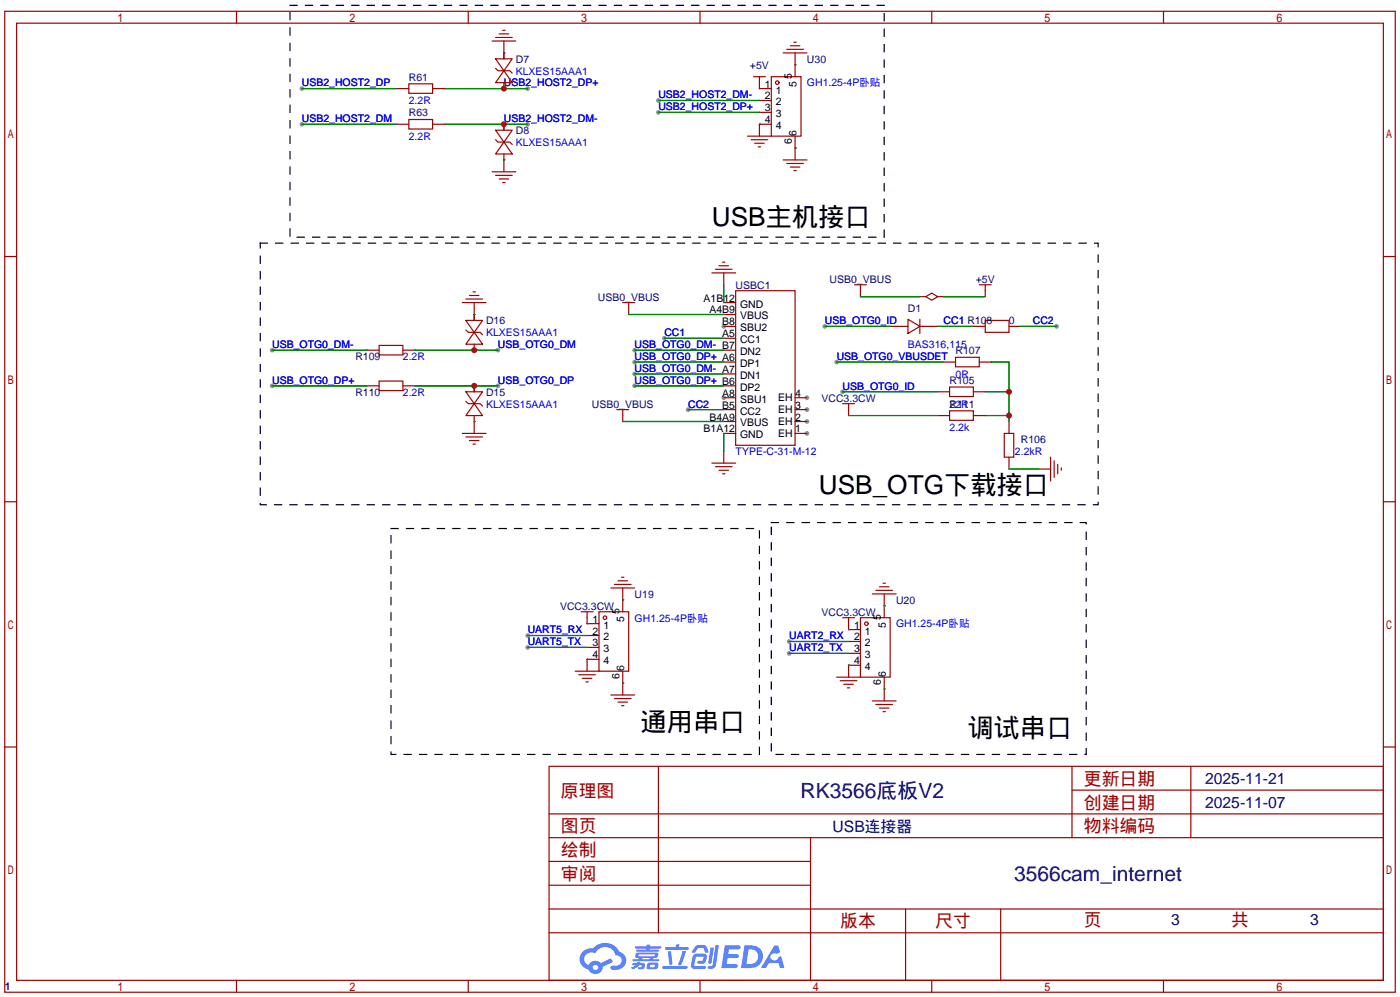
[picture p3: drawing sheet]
<svg xmlns="http://www.w3.org/2000/svg" width="299mm" height="213mm" viewBox="0 0 299 213" stroke-linecap="round" stroke-linejoin="round" font-family="sans-serif">
<g fill="#999">
<circle cx="154.7" cy="69.7" r=".51"/>
<circle cx="154.7" cy="85" r=".51"/>
<circle cx="172.5" cy="85" r=".51"/>
<circle cx="172.5" cy="87.5" r=".51"/>
<circle cx="172.5" cy="90" r=".51"/>
<circle cx="172.5" cy="92.6" r=".51"/>
<circle cx="64.5" cy="18.9" r=".51"/>
<circle cx="64.5" cy="26.5" r=".51"/>
<circle cx="112.8" cy="18.9" r=".51"/>
<circle cx="112.8" cy="26.5" r=".51"/>
<circle cx="168.7" cy="137" r=".51"/>
<circle cx="168.7" cy="139.6" r=".51"/>
<circle cx="112.8" cy="135.8" r=".51"/>
<circle cx="112.8" cy="138.3" r=".51"/>
<circle cx="140.7" cy="21.5" r=".51"/>
<circle cx="140.7" cy="24" r=".51"/>
<circle cx="135.6" cy="77.3" r=".51"/>
<circle cx="135.6" cy="82.4" r=".51"/>
<circle cx="135.6" cy="79.9" r=".51"/>
<circle cx="135.6" cy="74.8" r=".51"/>
<circle cx="147.1" cy="87.5" r=".51"/>
<circle cx="142" cy="72.3" r=".51"/>
<circle cx="180.1" cy="83.7" r=".51"/>
<circle cx="178.8" cy="77.3" r=".51"/>
<circle cx="225.8" cy="69.7" r=".51"/>
<circle cx="176.3" cy="69.7" r=".51"/>
<circle cx="58.2" cy="74.8" r=".51"/>
<circle cx="58.2" cy="82.4" r=".51"/>
<circle cx="106.4" cy="74.8" r=".51"/>
<circle cx="106.4" cy="82.4" r=".51"/>
</g>
<g fill="none" stroke="#a10000" stroke-width=".25">
<path d="M1 2.4h297.2v209.6h-297.2zM3.6 5h292.1v204.4h-292.1zM50.5 2.4v2.6M100.1 2.4v2.6M149.6 2.4v2.6M199.1 2.4v2.6M248.7 2.4v2.6M1 54.8h2.6M295.7 54.8h2.5M1 107.2h2.6M295.7 107.2h2.5M1 159.6h2.6"/>
<path d="M295.7 159.6h2.5M117.3 163.7h178.4v45.7h-178.4zM117.3 178.9h178.4M117.3 173.9h178.4M140.7 163.7v35.6M173.2 178.9v30.5M229.1 163.7v15.2M229.1 168.8h66.6M254.5 163.7v15.2M117.3 184h55.9M117.3 199.3h178.4M117.3 194.2h178.4"/>
<path d="M117.3 189.1h55.9M193.5 194.2v15.2M213.9 194.2v15.2M50.5 209.4v2.6M100.1 209.4v2.6M149.6 209.4v2.6M199.1 209.4v2.6M248.7 209.4v2.6"/>
</g>
<g fill="#5487ff">
<path d="M154.9 201.9h2.7a.48 .48 0 0 1 .7 .5 .48 .48 0 0 1-.7 .4h-1.8l-.2 1h1.9a.43 .43 0 0 1 .4 .5 .43 .43 0 0 1-.4 .4h-2l-.2 1.3h1.7a.45 .45 0 0 1 .6 .1 .45 .45 0 0 1-.2 .6l-3.2 .1z"/>
<path d="M165.5 202h.8l.4 1.4-.7 .4a.84 .84 0 0 0-1.2 .2 .84 .84 0 0 0 .3 1.2 .84 .84 0 0 0 1.2-.4v-.3l.6-.3 .7 2.6h-.9l-.3-1.1h-2.1l-.6 1.1h-1.1z"/>
<path d="M151.9 202.4h.7l-.5 3.2a.36 .36 0 0 1-.4 .3 .36 .36 0 0 1-.3-.3z"/>
<path d="M152.9 201.9h.7l-.6 4.3a1.13 1.13 0 0 1-1.8 .6l.2-.4 .8-.1 .1-.2z"/>
<path d="M148.6 202.2l.6-.3h1a.77 .77 0 0 1 .9 .5l.3 .9-.2 .2h-.5l-.3-.9-.2-.1h-1l-.7 1h-.6v-.2z"/>
<path d="M148.2 204.1l.5-.4h1.7a.81 .81 0 0 1 .7 .5 .81 .81 0 0 1-.2 .9 .81 .81 0 0 1-.9 .8h-.7a.32 .32 0 0 1-.3-.4 .32 .32 0 0 1 .4-.3h.8l.2-.9-1.7 .1-.3 1.9h2.2a.32 .32 0 0 1 .3 .4 .32 .32 0 0 1-.4 .3h-2.3l-.4-.3-.1-.6z"/>
<path d="M141.6 206.3h5a.33 .33 0 0 1 .4 .4 .33 .33 0 0 1-.4 .3h-4.9l-.1-.2z"/>
<path d="M145.9 203.2h.7l-.6 2a.98 .98 0 0 1-.7 1l-.3-.3z"/>
<path d="M142.7 203.2h.7l.3 2.6a.34 .34 0 0 1-.3 .3 .34 .34 0 0 1-.4-.2z"/>
<path d="M142.2 202.3h2.2l.2-.6h.6l-.1 .6h1.8a.32 .32 0 0 1 .3 .3 .32 .32 0 0 1-.4 .3h-4.5l-.1-.1z"/>
<path d="M135.2 205.7h.9l.1-.2h.7l-.1 .2 .9 .1a.82 .82 0 0 1-.6 1.3h-.7v-.5h.6l.1-.4a.68 .68 0 0 0-.9 .4l-1.1 .5-.2-.5 1-.4h-.8z"/>
<path d="M135.8 202.1h2.4l.1-.3h.7l-.1 .3h2.2l.3 .3-.3 .2h-2.2l-.1 .3h1.8l.2 .2-.2 .2h-4.5l-.1-.4h2.1v-.3h-2.2l-.2-.1z"/>
<path d="M159.1 201.9l-.7 4.9h1.7a2.5 2.5 0 0 0 3-2.5 2.5 2.5 0 0 0-3.1-2.4zM160 202.8a1.61 1.61 0 0 1 2 1.4 1.61 1.61 0 0 1-1.8 1.7l-.7 .1z"/>
<path d="M135.9 203.7a.55 .55 0 0 0-.1 .7 .55 .55 0 0 0 .7 .2v.3h-1.3v.4h5.5l.2-.2-.2-.2h-1.2l.2-.3a.7 .7 0 0 0 .9-.2 .7 .7 0 0 0-.1-.9h-4.1zM136.5 203.9h3.3l.2 .1-.2 .3h-3.2zM137.2 204.6h1.7l-.1 .3h-1.5z"/>
<path d="M138.4 205.8a1.05 1.05 0 0 0-.1 1.2 2.91 2.91 0 0 0 2.2-.1 .98 .98 0 0 0 0-1.2l-1.6-.1zM139 206.1h.8l.1 .3-.2 .2h-.8z"/>
<path d="M124.6 203.2a2.23 2.23 0 0 0-.6 2.3 2.23 2.23 0 0 0 1.8 1.6 1.58 1.58 0 0 0 1.7 1 1.58 1.58 0 0 0 1.3-1.6l2.2-1-.5-.8-2.1 1a1.65 1.65 0 0 0-2.6 .5 1.45 1.45 0 0 1-.8-2 1.45 1.45 0 0 1 2-.6l.2 .1a2.3 2.3 0 0 1 2.4-1.4 2.3 2.3 0 0 1 2 1.8 1.12 1.12 0 0 1 1.3 1 1.12 1.12 0 0 1-1.2 1.2h-.7a.45 .45 0 0 0-.5 .4 .45 .45 0 0 0 .4 .5 2.21 2.21 0 0 0 2.3-.6 2.21 2.21 0 0 0 .5-2.3 2.13 2.13 0 0 0-1.4-1 3.3 3.3 0 0 0-5.5-.7l-1.2 .1zM126.7 206.7a.57 .57 0 0 1 1.1 0 .57 .57 0 0 1-1.1 0z"/>
</g>
<g fill="none" stroke="#008700" stroke-width=".25">
<path d="M64.5 18.9h20.3M95 18.9h17.8M107.7 11.3h.1M162.3 18.9h.1M169.9 13.8h.1M64.5 26.5h20.3M95 26.5h17.8M107.7 34.2h.1M140.7 21.5h21.6M140.7 24h21.6M162.3 26.5h.1M169.9 31.6h.1"/>
<path d="M58.2 74.8h20.3M88.6 74.8h17.8M101.3 67.2h.1M134.4 67.2h20.3M135.6 77.3h19.1M135.6 79.9h19.1M135.6 74.8h19.1M142 72.3h12.7M154.7 60.8v3.8M176.3 69.7h13.9M178.8 77.3h22.9M183.9 63.4h12.7"/>
<path d="M200.4 69.7h7.6M201.7 63.4h8.9M211.8 77.3h3.8v12.7M218.2 69.7h7.6M58.2 82.4h20.3M88.6 82.4h17.8M101.3 90h.1M133.1 90h21.6M135.6 82.4h19.1M147.1 87.5h7.6M154.7 92.6v3.8M180.1 83.7h20.3"/>
<path d="M181.4 88.8h19M210.6 83.7h5M210.6 88.8h5M215.6 100.2h6.4M112.8 135.8h12.7M112.8 138.3h12.7M125.5 133.2h.1M133.1 128.1h.1M168.7 137h12.7M168.7 139.6h12.7M181.4 134.5h.1M189 129.4h.1"/>
<path d="M125.5 140.8h.1M133.1 145.9h.1M181.4 142.1h.1M189 147.2h.1"/>
</g>
<g fill="none" stroke="#a10000" stroke-width=".25">
<path d="M84.8 18.9h2.6M87.4 17.9h5.1v2h-5.1zM92.5 18.9h2.5M105.2 8.8h5M105.9 12.6h3.6l-1.8 2.5zM105.9 14.6l.5 .5h2.6l.5 .5M105.9 8h3.6M106.7 7.2h2M107.4 6.5h.5M107.7 15.1l1.8 2.6h-3.6zM107.7 8.8v3.8M107.7 17.7v1.2"/>
<path d="M161 16.4h2.6M162.3 16.4v2.5h2.5M164.8 16.4h6.4v12.7h-6.4zM167.4 11.3h5.1M168.1 10.5h3.6M168.9 9.8h2M169.7 9h.5M169.9 11.3v5.1M84.8 26.5h2.6M87.4 25.5h5.1v2.1h-5.1zM92.5 26.5h2.5M105.2 36.7h5"/>
<path d="M105.9 27.8h3.6l-1.8 2.6zM105.9 29.8l.5 .6h2.6l.5 .5M105.9 37.5h3.6M106.7 38.2h2M107.4 39h.5M107.7 30.4l1.8 2.5h-3.6zM107.7 26.5v1.3M107.7 32.9v3.8M159.8 29.1h5M160.5 29.8h3.6M161.3 30.6h2M162.1 31.4h.5"/>
<path d="M162.3 21.5h2.5M162.3 24h2.5M164.8 26.5h-2.5v2.6M167.4 34.2h5.1M168.1 34.9h3.6M168.9 35.7h2M169.7 36.4h.5M169.9 29.1v5.1M152.1 58.3h5.1M152.9 57.5h3.6M153.7 56.8h2M154.4 56h.5"/>
<path d="M154.7 58.3v2.5M78.5 74.8h2.5M81 73.8h5.1v2h-5.1zM86.1 74.8h2.5M98.8 64.6h5.1M99.6 68.5h3.5l-1.8 2.5zM99.6 70.5l.5 .5h2.5l.5 .5M99.6 63.9h3.5M100.3 63.1h2.1M101.1 62.4h.5M101.3 71l1.8 2.5h-3.5zM101.3 64.6v3.9"/>
<path d="M101.3 73.5v1.3M133.1 64.6h2.5M134.4 64.6v2.6M154.7 64.6h2.5M154.7 67.2h2.5M154.7 69.7h2.5M154.7 72.3h2.5M154.7 74.8h2.5M154.7 77.3h2.5M154.7 79.9h2.5M157.2 62.1h12.7v33h-12.7zM182.6 60.8h2.6"/>
<path d="M183.9 60.8v2.6M190.2 69.7h3.9M194.1 68.2l2.5 1.5-2.5 1.5zM196.6 69.7h3.8M196.6 63.4h1.3M196.6 68.2v3M197.9 63.4l1.2-.8 1.3 .8-1.3 .7zM200.4 63.4h1.3M201.7 77.3h2.5M204.2 76.3h5.1v2.1h-5.1zM208 69.7h2.6M209.3 77.3h2.5"/>
<path d="M209.3 60.8h2.5M210.6 68.5h5v2.5h-5zM210.6 60.8v2.6M215.6 69.7h2.6M78.5 82.4h2.5M81 81.4h5.1v2h-5.1zM86.1 82.4h2.5M98.8 92.6h5.1M99.6 83.7h3.5l-1.8 2.5zM99.6 85.7l.5 .5h2.5l.5 .5M99.6 93.3h3.5M100.3 94.1h2.1"/>
<path d="M101.1 94.9h.5M101.3 86.2l1.8 2.6h-3.5zM101.3 82.4v1.3M101.3 88.8v3.8M131.8 87.5h2.6M133.1 87.5v2.5M152.1 98.9h5.1M152.9 99.7h3.6M154.7 82.4h2.5M154.7 85h2.5M154.7 87.5h2.5M154.7 90h2.5"/>
<path d="M154.7 92.6h2.5M154.7 96.4v2.5M169.9 85h2.6M169.9 87.5h2.6M169.9 90h2.6M169.9 92.6h2.6M180.1 86.2h2.5M181.4 86.2v2.6M200.4 83.7h2.5M200.4 88.8h2.5M202.9 82.7h5.1v2h-5.1zM202.9 87.8h5.1v2h-5.1z"/>
<path d="M208 83.7h2.6M208 88.8h2.6M214.6 92.6h2.1v5.1h-2.1zM215.6 90v2.6M215.6 97.7v2.5M224.5 97.7v5M225.3 98.4v3.6M226.1 99.2v2M226.8 99.9v.6M153.7 100.5h2M154.4 101.2h.5M222 100.2h2.5"/>
<path d="M124.2 130.7h2.5M125.5 130.7v2.5h2.5M125.5 135.8h2.5M125.5 138.3h2.5M128 130.7h6.4v12.7h-6.4zM130.6 125.6h5M131.3 124.8h3.6M132.1 124.1h2M132.8 123.3h.5M133.1 125.6v5.1M180.1 132h2.5M181.4 132v2.5h2.5"/>
<path d="M181.4 137h2.5M181.4 139.6h2.5M183.9 132h6.3v12.7h-6.3zM186.4 126.9h5.1M187.2 126.1h3.6M188 125.3h2M188.7 124.6h.5M189 126.9v5.1M122.9 143.4h5.1M123.7 144.1h3.6M124.5 144.9h2M125.2 145.7h.5"/>
<path d="M128 140.8h-2.5v2.6M130.6 148.5h5M131.3 149.2h3.6M132.1 150h2M132.8 150.7h.5M133.1 143.4v5.1M178.8 144.7h5.1M179.6 145.4h3.5M180.3 146.2h2.1M181.1 146.9h.5M183.9 142.1h-2.5v2.6M186.4 149.7h5.1"/>
<path d="M187.2 150.5h3.6M188 151.3h2M188.7 152h.5M189 144.7v5"/>
<circle cx="166.1" cy="17.7" r=".38"/>
<circle cx="129.3" cy="132" r=".38"/>
<circle cx="185.2" cy="133.2" r=".38"/>
</g>
<path d="M62 1.1h127v49.6h-127zM55.6 51.9h179.1v55.9h-179.1zM83.6 112.9h78.7v48.3h-78.7zM164.8 111.6h67.4v49.6h-67.4z" fill="none" stroke="#000" stroke-width=".25" stroke-dasharray="1.5 1.8"/>
<g fill="#c00">
<circle cx="107.7" cy="18.9" r=".63"/>
<circle cx="107.7" cy="26.5" r=".63"/>
<circle cx="215.6" cy="83.7" r=".63"/>
<circle cx="215.6" cy="88.8" r=".63"/>
<circle cx="101.3" cy="74.8" r=".63"/>
<circle cx="101.3" cy="82.4" r=".63"/>
</g>
<g font-size="5.6">
<text x="152.1" y="48.3">USB主机接口</text>
<text x="175" y="105.4">USB_OTG下载接口</text>
<text x="136.9" y="156.2">通用串口</text>
<text x="206.8" y="157.5">调试串口</text>
</g>
<g font-size="4.5" fill="#000080">
<text x="171.1" y="170.4">RK3566底板V2</text>
<text x="216.8" y="188.2">3566cam_internet</text>
</g>
<g font-size="3.8" fill="#a00000">
<text x="231.6" y="167.6">更新日期</text>
<text x="119.9" y="170.2">原理图</text>
<text x="231.6" y="172.7">创建日期</text>
<text x="119.9" y="177.8">图页</text>
<text x="231.6" y="177.8">物料编码</text>
<text x="119.9" y="182.9">绘制</text>
<text x="119.9" y="188">审阅</text>
<text x="231.6" y="197.9">页</text>
<text x="263.1" y="197.9">共</text>
<text x="179.6" y="198.1">版本</text>
<text x="199.9" y="198.1">尺寸</text>
</g>
<g font-size="3.4" fill="#000080">
<text x="257.6" y="167.5">2025-11-21</text>
<text x="257.6" y="172.6">2025-11-07</text>
<text x="177.9" y="177.6">USB连接器</text>
<text x="250.3" y="197.7">3</text>
<text x="280" y="197.7">3</text>
</g>
<g font-size="2.2" fill="#000080">
<text x="87.4" y="17.2">R61</text>
<text x="110.2" y="13.4">D7</text>
<text x="160.3" y="14.7">+5V</text>
<text x="172.5" y="13.4">U30</text>
<text x="87.4" y="24.8">R63</text>
<text x="110.2" y="28.6">D8</text>
<text x="127.8" y="64.2">USB0_VBUS</text>
<text x="157.2" y="61.7">USBC1</text>
<text x="177.3" y="60.4">USB0_VBUS</text>
<text x="208.5" y="60.4">+5V</text>
<text x="103.9" y="69.3">D16</text>
<text x="194.1" y="66.7">D1</text>
<text x="75.9" y="76.9">R109</text>
<text x="204.2" y="75.6">R107</text>
<text x="202.9" y="82">R105</text>
<text x="75.9" y="84.5">R110</text>
<text x="103.9" y="84.5">D15</text>
<text x="126.5" y="87.1">USB0_VBUS</text>
<text x="175.6" y="85.8">VCC3.3CW</text>
<text x="202.9" y="87.1">R111</text>
<text x="218.2" y="94.7">R106</text>
<text x="119.7" y="130.2">VCC3.3CW</text>
<text x="135.6" y="127.7">U19</text>
<text x="175.6" y="131.5">VCC3.3CW</text>
<text x="191.5" y="129">U20</text>
<text x="1" y="211.5">1</text>
</g>
<g font-size="2.2" fill="#00f">
<text x="110.2" y="15.9">KLXES15AAA1</text>
<text x="64.5" y="18.5">USB2_HOST2_DP</text>
<text x="87.4" y="22.3">2.2R</text>
<text x="107.7" y="18.5">USB2_HOST2_DP+</text>
<text x="140.7" y="21">USB2_HOST2_DM-</text>
<text x="140.7" y="23.6">USB2_HOST2_DP+</text>
<text x="172.5" y="18.5">GH1.25-4P卧贴</text>
<text x="64.5" y="26.1">USB2_HOST2_DM</text>
<text x="87.4" y="29.9">2.2R</text>
<text x="107.7" y="26.1">USB2_HOST2_DM-</text>
<text x="110.2" y="31.2">KLXES15AAA1</text>
<text x="103.9" y="71.8">KLXES15AAA1</text>
<text x="142" y="71.8">CC1</text>
<text x="176.3" y="69.3">USB_OTG0_ID</text>
<text x="201.7" y="69.3">CC1 R108</text>
<text x="215.6" y="69.3">0</text>
<text x="220.7" y="69.3">CC2</text>
<text x="58.2" y="74.4">USB_OTG0_DM-</text>
<text x="86.1" y="76.9">2.2R</text>
<text x="106.4" y="74.4">USB_OTG0_DM</text>
<text x="135.6" y="76.9">USB_OTG0_DP+ A6</text>
<text x="135.6" y="74.4">USB_OTG0_DM- B7</text>
<text x="178.8" y="76.9">USB_OTG0_VBUSDET</text>
<text x="194.1" y="74.4">BAS316,115</text>
<text x="58.2" y="82">USB_OTG0_DP+</text>
<text x="106.4" y="82">USB_OTG0_DP</text>
<text x="135.6" y="82">USB_OTG0_DP+ B6</text>
<text x="135.6" y="79.4">USB_OTG0_DM- A7</text>
<text x="180.1" y="83.2">USB_OTG0_ID</text>
<text x="204.2" y="80.7">0R</text>
<text x="86.1" y="84.5">2.2R</text>
<text x="103.9" y="87.1">KLXES15AAA1</text>
<text x="147.1" y="87.1">CC2</text>
<text x="202.9" y="87.1">22R</text>
<text x="202.9" y="92.1">2.2k</text>
<text x="157.2" y="97.2">TYPE-C-31-M-12</text>
<text x="216.9" y="97.2">2.2kR</text>
<text x="112.8" y="135.3">UART5_RX</text>
<text x="112.8" y="137.9">UART5_TX</text>
<text x="135.6" y="132.8">GH1.25-4P卧贴</text>
<text x="168.7" y="136.6">UART2_RX</text>
<text x="191.5" y="134">GH1.25-4P卧贴</text>
<text x="168.7" y="139.1">UART2_TX</text>
</g>
<g font-size="2.2">
<text x="169.2" y="16.9" transform="rotate(-90 169.2 16.9)">5</text>
<text x="163.5" y="18.7">1</text>
<text x="163.5" y="21.2">2</text>
<text x="163.5" y="23.8">3</text>
<text x="165.8" y="20">1</text>
<text x="165.8" y="22.5">2</text>
<text x="170.2" y="18.6" transform="rotate(-90 170.2 18.6)">5</text>
<text x="163.5" y="26.3">4</text>
<text x="165.8" y="25.1">3</text>
<text x="165.8" y="27.6">4</text>
<text x="170.2" y="29.1" transform="rotate(-90 170.2 29.1)">6</text>
<text x="169.2" y="30.8" transform="rotate(-90 169.2 30.8)">6</text>
<text x="150.4" y="64.4">A1B12</text>
<text x="158.2" y="65.7">GND</text>
<text x="151.6" y="67">A4B9</text>
<text x="154.4" y="69.5">B8</text>
<text x="158.2" y="68.2">VBUS</text>
<text x="158.2" y="70.8">SBU2</text>
<text x="154.4" y="72">A5</text>
<text x="158.2" y="73.3">CC1</text>
<text x="158.2" y="75.9">DN2</text>
<text x="158.2" y="78.4">DP1</text>
<text x="158.2" y="80.9">DN1</text>
<text x="158.2" y="83.5">DP2</text>
<text x="151.6" y="89.8">B4A9</text>
<text x="154.4" y="84.7">A8</text>
<text x="154.4" y="87.3">B5</text>
<text x="158.2" y="86">SBU1</text>
<text x="158.2" y="88.6">CC2</text>
<text x="166.3" y="85.8">EH</text>
<text x="166.3" y="88.3">EH</text>
<text x="169.9" y="84.7">4</text>
<text x="169.9" y="87.3">3</text>
<text x="169.9" y="89.8">2</text>
<text x="150.4" y="92.4">B1A12</text>
<text x="158.2" y="91.1">VBUS</text>
<text x="158.2" y="93.6">GND</text>
<text x="166.3" y="90.8">EH</text>
<text x="166.3" y="93.4">EH</text>
<text x="169.9" y="92.4">1</text>
<text x="132.4" y="131.2" transform="rotate(-90 132.4 131.2)">5</text>
<text x="126.6" y="133">1</text>
<text x="126.6" y="135.5">2</text>
<text x="129" y="134.3">1</text>
<text x="129" y="136.8">2</text>
<text x="133.4" y="132.9" transform="rotate(-90 133.4 132.9)">5</text>
<text x="182.5" y="134.3">1</text>
<text x="182.5" y="136.8">2</text>
<text x="184.8" y="135.5">1</text>
<text x="188.3" y="132.4" transform="rotate(-90 188.3 132.4)">5</text>
<text x="189.3" y="134.2" transform="rotate(-90 189.3 134.2)">5</text>
<text x="126.6" y="138.1">3</text>
<text x="126.6" y="140.6">4</text>
<text x="129" y="139.4">3</text>
<text x="129" y="141.9">4</text>
<text x="133.4" y="143.4" transform="rotate(-90 133.4 143.4)">6</text>
<text x="182.5" y="139.4">3</text>
<text x="182.5" y="141.9">4</text>
<text x="184.8" y="138.1">2</text>
<text x="184.8" y="140.6">3</text>
<text x="184.8" y="143.2">4</text>
<text x="132.4" y="145.1" transform="rotate(-90 132.4 145.1)">6</text>
<text x="188.3" y="146.4" transform="rotate(-90 188.3 146.4)">6</text>
<text x="189.3" y="144.6" transform="rotate(-90 189.3 144.6)">6</text>
</g>
</svg>
